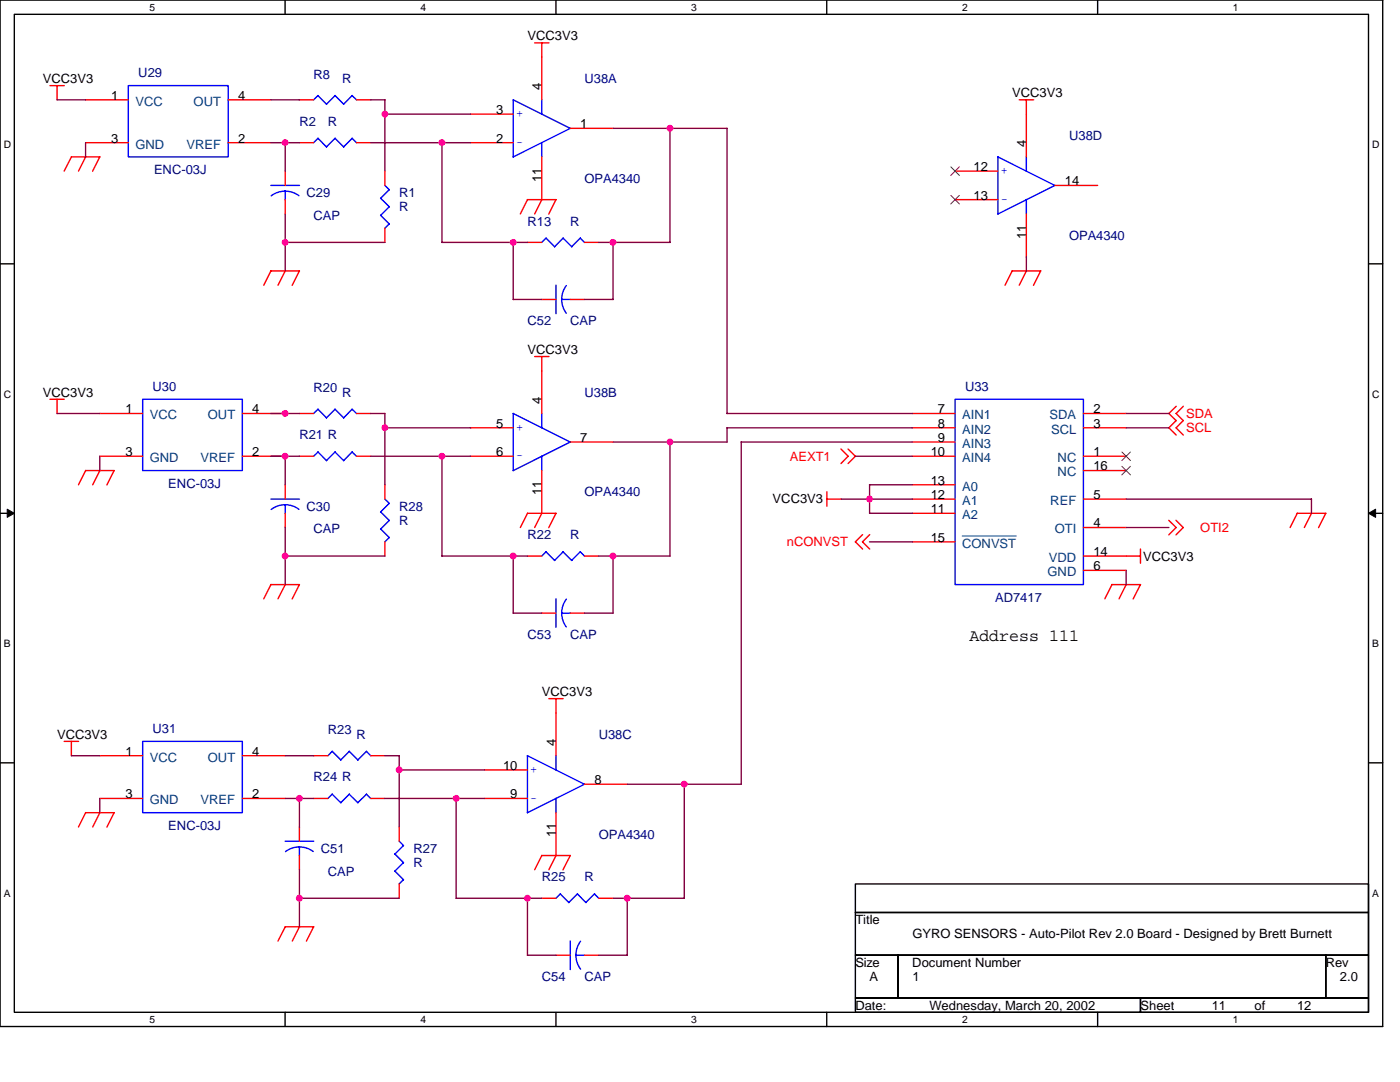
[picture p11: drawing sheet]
<svg xmlns="http://www.w3.org/2000/svg" width="279mm" height="216mm" viewBox="0 0 279 216" stroke-linecap="round" stroke-linejoin="round" font-family="sans-serif">
<path d="M0 0h275.9v204.8h-275.9zM2.9 2.9h270.2v199.1h-270.2z" fill="none" stroke="#000" stroke-width=".28"/>
<g fill="#fff">
<path d="M29.9 .3h1.1v2.3h-1.1z"/>
<path d="M29.9 202.3h1.1v2.3h-1.1z"/>
</g>
<path d="M56.9 0v2.9M56.9 202v2.8" fill="none" stroke="#000" stroke-width=".28"/>
<g fill="#fff">
<path d="M83.9 .3h1.1v2.3h-1.1z"/>
<path d="M83.9 202.3h1.1v2.3h-1.1z"/>
</g>
<path d="M111 0v2.9M111 202v2.8" fill="none" stroke="#000" stroke-width=".28"/>
<g fill="#fff">
<path d="M138 .3h1.1v2.3h-1.1z"/>
<path d="M138 202.3h1.1v2.3h-1.1z"/>
</g>
<path d="M165 0v2.9M165 202v2.8" fill="none" stroke="#000" stroke-width=".28"/>
<g fill="#fff">
<path d="M192 .3h1.1v2.3h-1.1z"/>
<path d="M192 202.3h1.1v2.3h-1.1z"/>
</g>
<path d="M219.1 0v2.9M219.1 202v2.8" fill="none" stroke="#000" stroke-width=".28"/>
<g fill="#fff">
<path d="M246.1 .3h1.1v2.3h-1.1z"/>
<path d="M246.1 202.3h1.1v2.3h-1.1z"/>
<path d="M.7 27.7h1.5v2.3h-1.5z"/>
<path d="M273.8 27.7h1.5v2.3h-1.5z"/>
<path d="M.7 77.5h1.5v2.3h-1.5z"/>
<path d="M273.8 77.5h1.5v2.3h-1.5z"/>
</g>
<path d="M0 52.6h2.9M273.1 52.6h2.8" fill="none" stroke="#000" stroke-width=".28"/>
<g fill="#fff">
<path d="M.7 127.3h1.4v2.3h-1.4z"/>
<path d="M273.8 127.3h1.4v2.3h-1.4z"/>
</g>
<path d="M0 102.4h2.9M273.1 102.4h2.8" fill="none" stroke="#000" stroke-width=".28"/>
<path d="M1.4 101.6l1.5 .8-1.5 .8zM273.1 102.4l1.4-.8v1.6z" fill="#000" stroke="#000" stroke-width=".2"/>
<g fill="#fff">
<path d="M.7 177.1h1.4v2.3h-1.4z"/>
<path d="M273.8 177.1h1.4v2.3h-1.4z"/>
</g>
<path d="M0 152.2h2.9M273.1 152.2h2.8M170.7 176.4h102.4v5.7h-102.4zM170.7 182.1h102.4v8.5h-102.4zM170.7 190.6h8.5v8.6h-8.5zM170.7 199.2h56.9v2.8h-56.9zM179.2 190.6h85.4v8.6h-85.4zM227.6 199.2h45.5v2.8h-45.5zM264.6 190.6h8.5v8.6h-8.5z" fill="none" stroke="#000" stroke-width=".28"/>
<g fill="none" stroke="#f00" stroke-width=".28">
<path d="M10 17.1h2.8M11.4 17.1v2.8M17.1 19.9h8.5M45.5 19.9h8.6M59.8 19.9h2.8M71.1 19.9h2.9M106.7 8.6h2.9M108.1 8.6v11.3M203.4 19.9h2.9M204.8 19.9v11.4M17.1 28.5h8.5M17.1 31.3l-1.4 2.8"/>
<path d="M19.9 31.3l-1.4 2.9M19.9 31.3h-5.6l-1.5 2.8M45.5 28.5h8.6M56.9 34.1v2.9M56.9 39.8v2.9M59.8 28.5h2.8M71.1 28.5h2.9M76.8 34.1v2.9M93.9 28.5h8.5M93.9 22.8h8.5M108.1 31.3v8.5l-1.4 2.9M113.8 25.6h8.5"/>
<path d="M190.6 39.8h8.6M190.6 34.1h8.6M210.5 37h8.6M54.1 54.1h5.7l-1.5 2.8M54.1 54l-1.5 2.9M56.9 54l-1.4 2.9M76.8 45.5v2.9M103.8 42.7l1.5-2.9h5.7l-1.5 2.9M105.3 48.4h2.8M108.1 59.8h2.9M113.8 59.8h2.8M116.6 48.4h2.9"/>
<path d="M202 54.1h5.7l-1.5 2.8M202 54l-1.4 2.9M204.8 42.7v8.5M204.9 54l-1.5 2.9M10 79.7h2.8M11.4 79.7v2.8M106.7 71.1h2.9M108.1 71.1v11.4M17.1 93.9h5.7M17.1 93.9l-1.4 2.8M19.9 91h8.6M19.9 82.5h8.6"/>
<path d="M19.9 93.9l-1.4 2.8M22.8 93.9l-1.5 2.9M48.4 91h8.5M48.4 82.5h8.5M56.9 96.7v2.9M59.8 91h2.8M59.8 82.5h2.8M71.1 91h2.9M71.1 82.5h2.9M76.8 96.7v2.9M93.9 85.4h8.5M93.9 91h8.5"/>
<path d="M108.1 93.9v8.5M113.8 88.2h8.5M165 99.6h2.9M165 98.1v2.9M167.8 89.6l1.5 1.4-1.5 1.5M169.2 89.6l1.5 1.4-1.5 1.5M182.1 99.6h8.5M182.1 85.4h8.5M182.1 91h8.5M182.1 88.2h8.5M182.1 82.5h8.5M182.1 96.7h8.5"/>
<path d="M216.2 93.9h8.5M216.2 99.6h8.5M216.2 85.4h8.5M216.2 91h8.5M216.2 82.5h8.5M234.7 81.1l-1.4 1.4 1.4 1.4M234.7 83.9l-1.4 1.5 1.4 1.4M236.2 81.1l-1.5 1.4 1.5 1.4M236.2 83.9l-1.5 1.5 1.5 1.4M52.6 119.5l1.5-2.9h5.7l-1.5 2.9M56.9 102.4v2.9M56.9 116.6l-1.4 2.9"/>
<path d="M76.8 108.1v2.9M105.3 111h2.8M105.3 102.4h5.7l-1.5 2.9M105.3 102.4l-1.5 2.9M108.1 102.4l-1.4 2.9M116.6 111h2.9M172.1 106.7l-1.4 1.4 1.4 1.5M173.6 106.7l-1.5 1.4 1.5 1.5M182.1 102.4h8.5M182.1 108.1h8.5M216.2 111h11.4M216.2 105.3h8.5"/>
<path d="M216.2 113.8h8.5M220.5 119.5l1.4-2.9h5.7l-1.5 2.9M224.8 116.6l-1.5 2.9M227.6 109.5v2.9M233.3 103.8l1.4 1.5-1.4 1.4M234.7 103.8l1.4 1.5-1.4 1.4M258.9 102.4h5.7l-1.5 2.9M258.9 102.4l-1.4 2.9M261.7 102.4l-1.4 2.9M108.1 122.3h2.9M109.5 139.4h2.9M111 139.4v11.4"/>
<path d="M113.8 122.3h2.8M12.8 147.9h2.9M14.2 147.9v2.9M19.9 150.8h8.6M19.9 159.3h8.6M48.4 150.8h8.5M48.4 159.3h8.5M62.6 150.8h2.8M62.6 159.3h2.8M74 150.8h2.8M74 159.3h2.8M96.7 159.3h8.6"/>
<path d="M96.7 153.6h8.6M116.6 156.5h8.6M17.1 162.2h5.7M17.1 162.1l-1.4 2.9M19.9 162.1l-1.4 2.9M22.8 162.2l-1.5 2.8M59.8 165v2.9M59.8 170.7v2.8M79.7 165v2.9M79.7 176.4v2.8M108.1 170.7h5.7M108.1 179.2h2.9"/>
<path d="M108.1 170.7l-1.4 2.8M111 162.2v8.5M111 170.7l-1.5 2.8M113.8 170.7l-1.4 2.9M119.5 179.2h2.8M56.9 184.9h5.7M56.9 184.9l-1.4 2.9M59.8 184.9l-1.5 2.9M62.6 184.9l-1.4 2.9M111 190.6h2.8M116.6 190.6h2.9"/>
</g>
<g fill="none" stroke="#00f" stroke-width=".28">
<path d="M25.6 17.1h19.9v14.2h-19.9zM66.9 19l-1.7 1.8-1.7-1.8-.9 .9M70.3 19.1l.9 .8M70.3 19l-1.7 1.8-1.7-1.7M108.1 19.9v2.9M54.1 37h5.7M56.9 38.1v1.8M59.7 39.1l-1.3-.7-1.5-.3-1.5 .3-1.3 .7M66.9 27.6l-1.7 1.7-1.7-1.7-.9 .9M70.3 27.6l.9 .9M70.3 27.6l-1.7 1.7-1.7-1.7M76 39.6l1.7 1.7-1.8 1.7"/>
<path d="M76.8 37l.9 .9-1.8 1.7M108.1 28.4v2.9M113.8 25.6l-11.4 5.7M113.8 25.6l-11.4-5.7v11.4M204.8 31.3v2.8M204.8 39.8v2.9M76 43l1.7 1.7-.9 .9M108.1 48.4l.9-.9 1.7 1.8M111 56.9v5.7M112.1 59.8h1.7M112.4 47.5l1.7 1.8 1.7-1.8 .9 .9M112.4 47.5l-1.7 1.7"/>
<path d="M113 57l-.7 1.3-.2 1.4 .2 1.5 .7 1.3M199.2 42.7v-11.4l11.3 5.7-11.4 5.7M28.5 79.7h19.9v14.2h-19.9zM190.6 79.7h25.6v36.9h-25.6zM54.1 99.6h5.7M63.5 81.7l1.7 1.7M63.5 90.2l-.9 .8M63.5 81.6l-.9 .9M66.9 81.7l1.7 1.7M66.9 90.2l-1.7 1.7-1.7-1.7M66.9 81.6l-1.7 1.8M70.3 90.2l.9 .9"/>
<path d="M70.3 81.7l.9 .8M70.3 90.2l-1.7 1.7-1.7-1.7M70.3 81.6l-1.7 1.8M76.8 99.6l.9 .9-1.8 1.7M102.4 82.5l11.4 5.7M102.4 82.5v11.4M108.1 82.5v2.9M108.1 91v2.9M113.8 88.2l-11.4 5.7M56.9 100.7v1.7M59.7 101.6l-1.3-.7-1.5-.2-1.5 .3-1.3 .7M76 102.2l1.7 1.7"/>
<path d="M76 105.6l1.7 1.7-.9 .8M77.7 103.8l-1.8 1.8M109 110.1l1.7 1.7M109 110.1l-.9 .9M111 119.5v5.7M112.4 110.1l1.7 1.7M112.4 110.1l-1.7 1.7M113 119.5l-.7 1.4-.2 1.4 .2 1.5 .7 1.3M115.8 110.1l.9 .9M115.8 110.1l-1.7 1.7M112.1 122.3h1.7M28.5 147.9h19.9v14.3h-19.9z"/>
<path d="M65.4 159.3l.9-.8 1.7 1.7M66.3 149.9l1.7 1.8M66.3 149.9l-.9 .9M69.7 149.9l1.7 1.8M69.7 149.9l-1.7 1.7M73.1 149.9l.9 .9M73.2 149.9l-1.8 1.7M74 159.3l-.8-.8-1.8 1.7M111 150.8v2.8M111 159.3v2.9M116.6 156.5l-11.4 5.7M116.7 156.5l-11.4-5.7v11.4"/>
<path d="M56.9 167.9h5.7M59.8 169v1.7M62.5 169.9l-1.3-.7-1.5-.2-1.4 .2-1.3 .7M68 160.2l1.7-1.7 1.7 1.7M79.7 167.9l.8 .8-1.7 1.7 1.7 1.7-1.7 1.7 1.7 1.8M80.5 175.5l-.8 .9M111.8 178.4l1.7 1.7M111.8 178.4l-.8 .8M119.5 179.3l-.8-.9-1.8 1.7M113.5 180.1l1.8-1.7 1.6 1.7M113.8 187.7v5.8M114.9 190.6h1.8"/>
<path d="M115.9 187.8l-.7 1.3-.3 1.5 .3 1.5 .7 1.3"/>
</g>
<path d="M192 107h10.8" fill="none" stroke="#004080" stroke-width=".2"/>
<path d="M189.8 33.3l1.7 1.7M189.8 39l1.7 1.7M191.5 33.3l-1.8 1.7M191.5 39l-1.8 1.7M223.9 90.2l1.7 1.7M223.9 93l1.7 1.8M225.6 90.2l-1.7 1.7M225.6 93l-1.7 1.8" fill="none" stroke="#804000" stroke-width=".2"/>
<g fill="none" stroke="#800040" stroke-width=".28">
<path d="M11.4 19.9h5.7M54.1 19.9h5.7M74 19.9h2.8v14.2M17.1 28.5v2.8M54.1 28.5h5.7M56.9 28.5v5.7M74 28.5h19.9M76.8 22.8h17.1M88.2 28.5v19.9M122.3 25.6h22.8M133.7 25.6v22.8M145.1 25.6v56.9h37"/>
<path d="M56.9 48.4h19.9M56.9 42.7v11.4M88.2 48.4h17.1M102.4 48.4v11.4h5.7M116.6 59.8h5.8M119.5 48.4h14.2M122.3 48.4v11.4M204.8 51.2v2.9M11.4 82.5h8.5M19.9 91v2.9M54.1 82.5h5.7M54.1 91h5.7"/>
<path d="M56.9 91v5.8M74 82.5h2.8v14.3M74 91h19.9M76.8 85.4h17.1M88.2 91v20h17.1M122.3 88.2h22.8M133.7 88.2v22.8h-14.2M167.8 99.6h14.3M170.7 91h11.4M182.1 88.2h-34.2v68.3M182.1 96.7h-8.6v5.7h8.6M182.1 85.4h-37v2.8"/>
<path d="M224.7 82.5h8.6M224.7 99.6h37v2.8M224.7 85.4h8.6M56.9 105.3v11.4M56.9 111h19.9M102.4 111v11.4M122.3 111v11.4M173.5 108.1h8.6M224.7 105.3h8.6M224.7 113.8v2.9M102.4 122.3h5.7M116.6 122.3h5.8"/>
<path d="M14.2 150.8h5.7M19.9 159.3v2.9M56.9 150.8h5.7M56.9 159.3h5.7M59.8 159.3v5.7M76.8 150.8h2.9v14.2M76.8 159.3h19.9M79.7 153.6h17.1M91 159.3v20M125.2 156.5h22.8M136.6 156.5v22.8M59.7 179.2h20"/>
<path d="M59.8 173.5v11.5M91 179.2h17.1M105.3 179.2v11.4M122.3 179.2h14.3M125.2 179.2v11.4M105.3 190.6h5.7M119.5 190.6h5.7"/>
</g>
<g fill="#f0f" stroke="#f0f" stroke-width=".28">
<circle cx="76.8" cy="22.8" r=".56"/>
<circle cx="102.4" cy="48.4" r=".56"/>
<circle cx="122.3" cy="48.4" r=".56"/>
<circle cx="173.5" cy="99.6" r=".56"/>
<circle cx="88.2" cy="28.4" r=".56"/>
<circle cx="133.7" cy="25.6" r=".56"/>
<circle cx="56.9" cy="28.4" r=".55"/>
<circle cx="56.9" cy="48.4" r=".55"/>
<circle cx="76.8" cy="85.3" r=".55"/>
<circle cx="88.2" cy="91" r=".56"/>
<circle cx="56.9" cy="82.5" r=".56"/>
<circle cx="133.7" cy="88.2" r=".56"/>
<circle cx="102.4" cy="110.9" r=".57"/>
<circle cx="122.3" cy="110.9" r=".57"/>
<circle cx="56.9" cy="91" r=".55"/>
<circle cx="56.9" cy="110.9" r=".56"/>
<circle cx="91" cy="159.3" r=".56"/>
<circle cx="136.6" cy="156.5" r=".56"/>
<circle cx="105.3" cy="179.2" r=".56"/>
<circle cx="125.2" cy="179.2" r=".57"/>
<circle cx="59.7" cy="159.3" r=".57"/>
<circle cx="79.7" cy="153.6" r=".57"/>
<circle cx="59.7" cy="179.2" r=".57"/>
</g>
<text font-size="3.4" x="193.5" y="127.9">Address 111</text>
<g font-size="2.6">
<text x="105.3" y="8">VCC3V3</text>
<text x="8.6" y="16.6">VCC3V3</text>
<text x="108.1" y="17.9" transform="rotate(-90 108.1 17.9)">4</text>
<text x="22.2" y="19.9">1</text>
<text x="47.5" y="19.9">4</text>
<text x="99" y="22.8">3</text>
<text x="202" y="19.4">VCC3V3</text>
<text x="22.2" y="28.4">3</text>
<text x="47.5" y="28.4">2</text>
<text x="99" y="28.4">2</text>
<text x="115.8" y="25.6">1</text>
<text x="204.8" y="29.3" transform="rotate(-90 204.8 29.3)">4</text>
<text x="194.3" y="34.1">12</text>
<text x="108.1" y="36.3" transform="rotate(-90 108.1 36.3)">11</text>
<text x="194.3" y="39.8">13</text>
<text x="212.5" y="37">14</text>
<text x="204.8" y="47.6" transform="rotate(-90 204.8 47.6)">11</text>
<text x="105.3" y="70.6">VCC3V3</text>
<text x="8.6" y="79.1">VCC3V3</text>
<text x="25" y="82.5">1</text>
<text x="50.4" y="82.5">4</text>
<text x="108.1" y="80.5" transform="rotate(-90 108.1 80.5)">4</text>
<text x="187.2" y="82.5">7</text>
<text x="218.2" y="82.5">2</text>
<text x="99" y="85.3">5</text>
<text x="115.8" y="88.2">7</text>
<text x="187.2" y="85.3">8</text>
<text x="187.2" y="88.2">9</text>
<text x="218.2" y="85.3">3</text>
<text x="25" y="91">3</text>
<text x="50.4" y="91">2</text>
<text x="99" y="91">6</text>
<text x="185.7" y="91">10</text>
<text x="218.2" y="91">1</text>
<text x="218.2" y="93.9">16</text>
<text x="108.1" y="98.8" transform="rotate(-90 108.1 98.8)">11</text>
<text x="154.2" y="100.5">VCC3V3</text>
<text x="185.7" y="96.7">13</text>
<text x="185.7" y="99.6">12</text>
<text x="218.2" y="99.6">5</text>
<text x="185.7" y="102.4">11</text>
<text x="218.2" y="105.2">4</text>
<text x="185.7" y="108.1">15</text>
<text x="218.2" y="113.8">6</text>
<text x="218.2" y="110.9">14</text>
<text x="228.2" y="111.8">VCC3V3</text>
<text x="108.1" y="138.9">VCC3V3</text>
<text x="11.4" y="147.4">VCC3V3</text>
<text x="110.9" y="148.8" transform="rotate(-90 110.9 148.8)">4</text>
<text x="25" y="150.8">1</text>
<text x="50.4" y="150.8">4</text>
<text x="100.4" y="153.6">10</text>
<text x="25" y="159.3">3</text>
<text x="50.4" y="159.3">2</text>
<text x="101.8" y="159.3">9</text>
<text x="118.6" y="156.5">8</text>
<text x="110.9" y="167.1" transform="rotate(-90 110.9 167.1)">11</text>
<text x="170.7" y="184.4">Title</text>
<text x="182.1" y="187.2">GYRO SENSORS - Auto-Pilot Rev 2.0 Board - Designed by Brett Burnett</text>
<text x="170.7" y="192.9">Size</text>
<text x="173.5" y="195.8">A</text>
<text x="182.1" y="192.9">Document Number</text>
<text x="182.1" y="195.8">1</text>
<text x="264.6" y="192.9">Rev</text>
<text x="267.4" y="195.8">2.0</text>
<text x="170.7" y="201.5">Date:</text>
<text x="185.5" y="201.5">Wednesday, March 20, 2002</text>
<text x="227.6" y="201.5">Sheet</text>
<text x="241.8" y="201.5">11</text>
<text x="250.4" y="201.5">of</text>
<text x="258.9" y="201.5">12</text>
</g>
<g font-size="2.6" fill="#000080">
<text x="27.6" y="15.4">U29</text>
<text x="62.6" y="15.7">R8</text>
<text x="68.3" y="16.6">R</text>
<text x="116.6" y="16.6">U38A</text>
<text x="59.8" y="25.1">R2</text>
<text x="65.4" y="25.1">R</text>
<text x="213.4" y="27.9">U38D</text>
<text x="30.7" y="34.8">ENC-03J</text>
<text x="61.2" y="39.3">C29</text>
<text x="79.7" y="39.3">R1</text>
<text x="116.6" y="36.4">OPA4340</text>
<text x="62.6" y="43.9">CAP</text>
<text x="79.7" y="42.1">R</text>
<text x="105.3" y="45">R13</text>
<text x="113.8" y="45">R</text>
<text x="213.4" y="47.8">OPA4340</text>
<text x="105.3" y="64.9">C52</text>
<text x="113.8" y="64.9">CAP</text>
<text x="30.5" y="78">U30</text>
<text x="192.6" y="78">U33</text>
<text x="62.6" y="78.3">R20</text>
<text x="68.3" y="79.1">R</text>
<text x="116.6" y="79.1">U38B</text>
<text x="59.8" y="87.7">R21 R</text>
<text x="33.6" y="97.3">ENC-03J</text>
<text x="61.2" y="101.9">C30</text>
<text x="79.7" y="101.9">R28</text>
<text x="116.6" y="99">OPA4340</text>
<text x="62.6" y="106.4">CAP</text>
<text x="79.7" y="104.7">R</text>
<text x="105.3" y="107.6">R22</text>
<text x="113.8" y="107.6">R</text>
<text x="198.6" y="120.1">AD7417</text>
<text x="105.3" y="127.5">C53</text>
<text x="113.8" y="127.5">CAP</text>
<text x="30.5" y="146.3">U31</text>
<text x="65.4" y="146.6">R23</text>
<text x="71.1" y="147.4">R</text>
<text x="119.5" y="147.4">U38C</text>
<text x="62.6" y="155.9">R24 R</text>
<text x="33.6" y="165.6">ENC-03J</text>
<text x="119.5" y="167.3">OPA4340</text>
<text x="64" y="170.2">C51</text>
<text x="82.5" y="170.2">R27</text>
<text x="82.5" y="173">R</text>
<text x="65.4" y="174.7">CAP</text>
<text x="108.1" y="175.9">R25</text>
<text x="116.6" y="175.9">R</text>
<text x="108.1" y="195.8">C54</text>
<text x="116.6" y="195.8">CAP</text>
</g>
<g font-size="2.6" fill="#004080">
<text x="27" y="21.1">VCC</text>
<text x="38.7" y="21.1">OUT</text>
<text x="27" y="29.6">GND</text>
<text x="37.2" y="29.6">VREF</text>
<text x="29.9" y="83.7">VCC</text>
<text x="41.5" y="83.7">OUT</text>
<text x="192" y="83.7">AIN1</text>
<text x="209.5" y="83.7">SDA</text>
<text x="192" y="86.5">AIN2</text>
<text x="192" y="89.4">AIN3</text>
<text x="209.8" y="86.5">SCL</text>
<text x="29.9" y="92.2">GND</text>
<text x="40" y="92.2">VREF</text>
<text x="192" y="92.2">AIN4</text>
<text x="211.1" y="92.2">NC</text>
<text x="211.1" y="95.1">NC</text>
<text x="192" y="97.9">A0</text>
<text x="192" y="100.8">A1</text>
<text x="209.6" y="100.8">REF</text>
<text x="192" y="103.6">A2</text>
<text x="210.5" y="106.4">OTI</text>
<text x="192" y="109.3">CONVST</text>
<text x="209.3" y="112.1">VDD</text>
<text x="209.1" y="115">GND</text>
<text x="29.9" y="152">VCC</text>
<text x="41.5" y="152">OUT</text>
<text x="29.9" y="160.5">GND</text>
<text x="40" y="160.5">VREF</text>
</g>
<g font-size="2.6" fill="#00f">
<text x="103" y="23.4">+</text>
<text x="103" y="29.1">-</text>
<text x="199.7" y="34.8">+</text>
<text x="199.7" y="40.5">-</text>
<text x="103" y="86">+</text>
<text x="103" y="91.7">-</text>
<text x="105.8" y="154.3">+</text>
<text x="105.8" y="160">-</text>
</g>
<g font-size="2.6" fill="#f00">
<text x="236.7" y="83.4">SDA</text>
<text x="236.7" y="86.2">SCL</text>
<text x="157.6" y="91.9">AEXT1</text>
<text x="239.5" y="106.2">OTI2</text>
<text x="157" y="109">nCONVST</text>
</g>
<g font-size="2">
<text x="29.9" y="2.1">5</text>
<text x="83.9" y="2.1">4</text>
<text x="138" y="2.1">3</text>
<text x="192" y="2.1">2</text>
<text x="246.1" y="2.1">1</text>
<text x=".7" y="29.6">D</text>
<text x="273.8" y="29.6">D</text>
<text x=".7" y="79.4">C</text>
<text x="273.8" y="79.4">C</text>
<text x=".7" y="129.2">B</text>
<text x="273.8" y="129.2">B</text>
<text x=".7" y="178.9">A</text>
<text x="273.8" y="178.9">A</text>
<text x="29.9" y="204.1">5</text>
<text x="83.9" y="204.1">4</text>
<text x="138" y="204.1">3</text>
<text x="192" y="204.1">2</text>
<text x="246.1" y="204.1">1</text>
</g>
</svg>
